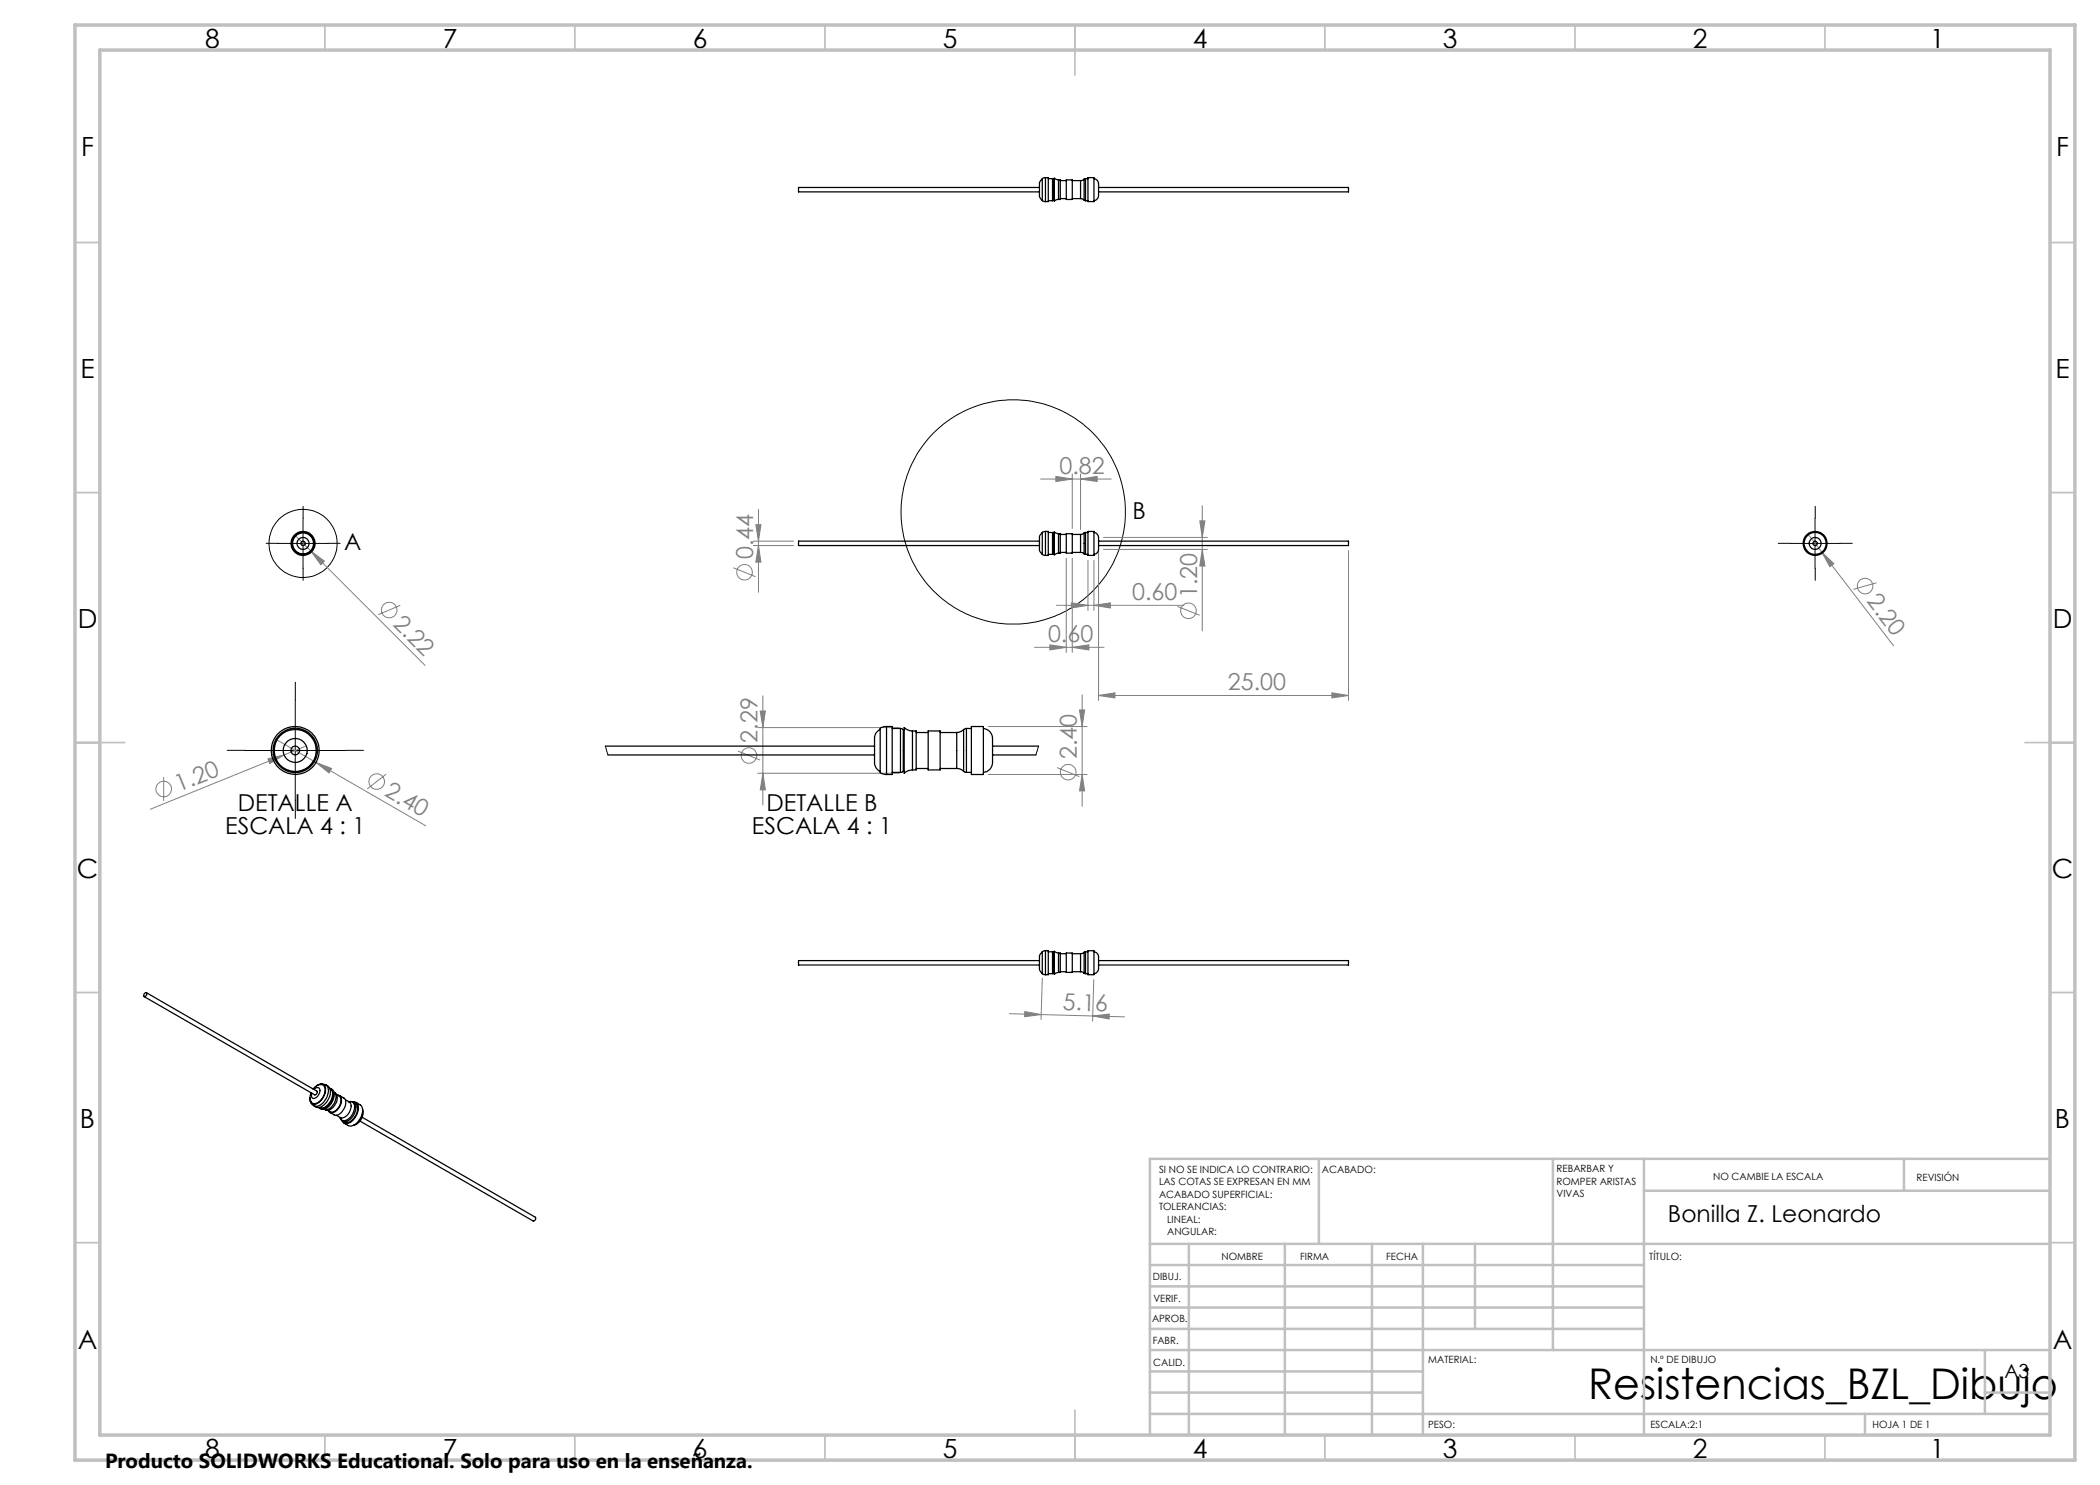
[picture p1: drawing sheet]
<svg xmlns="http://www.w3.org/2000/svg" width="420mm" height="297mm" viewBox="0 0 420 297" stroke-linecap="round" stroke-linejoin="round" font-family="sans-serif">
<g fill="none" stroke="#808080" stroke-width=".2">
<path d="M208.1 95.8h14.1M211.2 95.3l3.3 .5-3.3 .5zM214.5 94.8v10.9M216.1 95.8l3.3-.5v1zM216.1 94.8v11.1M59.1 107.1l3.1 3.1M62.2 110.2l2.7 2-.7 .8zM62.2 110.2l22.8 22.9M146.7 113.6l4.4 1.8M150.7 108.2h8M150.7 109.1h8M151.2 104.9h1l-.5 3.3z"/>
<path d="M151.7 109.1l.5 3.3h-1zM151.7 101.9v16.6M213.3 111.7v18.8M214.5 111.7v18.8M217.6 112.1v10M218.8 112.1v10M219.7 110.1v30M220.7 107.5h20.8M220.7 109.9h20.8M240 104.2h1l-.5 3.3zM240.5 109.9l.5 3.3h-1zM240.5 101.1v25.1"/>
<path d="M269.7 110.1v30M361.7 107l17 22.1M364.3 110.4l2.5 2.3-.8 .6zM375.3 116.6l-4.6 1.3M80 121.1l-4.4 1.8M152.6 139.2v21.8M206.9 129.5h13.9M210 129l3.3 .5-3.3 .5zM211.2 121.1h25.6M214.3 120.6l3.3 .5-3.3 .5zM214.5 129.5l3.3-.5v1zM216.4 139v22.3"/>
<path d="M218.8 121.1l3.3-.5v1zM219.7 139.1l3.3-.5v1zM219.7 139.1h50M235.5 121.3l4.4 1.7M266.4 138.6l3.3 .5-3.3 .5zM32.7 155.4v4.8M53.6 151.8l3.2-.8-2.9 1.7zM54.9 147.7l30.3 17.5M56.8 151l-26.7 10.9M61.3 149.2l-4.5 1.8M63.2 152.5l3.1 1.2-.5 .9zM77.2 154.8l-3.8 3"/>
<path d="M147.6 150.2l4.4 1.8M151.6 145.5h28.2M151.6 154.7h28.2M152 142.2h1.1l-.5 3.3zM152.6 154.7l.5 3.3h-1.1zM197.7 145.3h19.7M197.7 154.9h19.7M211.4 153.5l4.5 1.8M215.9 142h1l-.5 3.3zM216.4 154.9l.5 3.3h-1zM208.5 195.6l-.3 8.3M218.8 195.9l-.3 8.3"/>
<path d="M201.9 202.7l23 .7M205 202.3l3.2 .6-3.3 .4zM218.5 203.2l3.4-.4-.1 1z"/>
<circle cx="148.9" cy="114.4" r="1.55"/>
<circle cx="373" cy="117.2" r="1.55"/>
<circle cx="77.8" cy="122" r="1.57"/>
<circle cx="237.7" cy="122.2" r="1.55"/>
<circle cx="32.7" cy="157.8" r="1.55"/>
<circle cx="75.3" cy="156.3" r="1.55"/>
<circle cx="149.8" cy="151.1" r="1.55"/>
<circle cx="213.6" cy="154.4" r="1.55"/>
</g>
<g fill="none" stroke="#000" stroke-width=".2">
<path d="M55.6 108.7h10M60.6 103.7v10M358 108.7h10M363 103.7v10M49 150.1h20M59.1 140.1v20"/>
<circle cx="60.6" cy="108.7" r="6.8"/>
<circle cx="202.6" cy="102.4" r="22.4"/>
</g>
<path d="M55.6 108.7h-2.4M60.6 103.7v-2.4M60.6 113.7v2.4M65.6 108.7h2.4M358 108.7h-2.4M363 103.7v-2.4M363 113.7v2.4M368 108.7h2.4M49.1 150.1h-3.7M59.1 140.1v-3.7M69.1 150.1h3.6M59.1 160.1v3.6" fill="none" stroke="#000" stroke-width=".2" stroke-dasharray="15.2 1.3 1.3 1.3"/>
<g fill="none" stroke="#c0c0c0" stroke-width=".35">
<path d="M65 5v5M115 5v5M165 5v5M215 5v10M265 5v5M315 5v5M365 5v5M15 48.5h5M410 48.5h5M15 98.5h5M410 98.5h5M15 148.5h10"/>
<path d="M405 148.5h10M15 198.5h5M410 198.5h5M15 248.5h5M410 248.5h5M65 287v5M115 287v5M165 287v5M215 282v10M265 287v5M315 287v5M365 287v5"/>
</g>
<g fill="none" stroke="#c0c0c0" stroke-width=".5">
<path d="M263.8 231.8v17M310.6 231.8v38.2M328.8 231.8v55.2M328.8 238.2h81.2M380.8 231.8v6.4M410 231.8h-180v55.2M230 248.8h180M230 257.3h98.8M230 253h98.8M237.8 248.8v38.2M257 248.8v38.2M274.4 248.8v38.2"/>
<path d="M284.6 248.8v38.2M295 248.8v17M230 265.8h98.8M230 261.5h98.8M230 278.5h54.6M230 274.3h54.6M230 270h180M397 278.5h13M397 270v12.8M230 282.8h180M373 282.8v4.2"/>
</g>
<path d="M15 5h400v287h-400zM20 10h390v277h-390z" fill="none" stroke="#c0c0c0" stroke-width=".7"/>
<g fill="#808080">
<path d="M53.6 151.8l3.2-.8-2.9 1.7z"/>
<path d="M364.3 110.4l2.5 2.3-.8 .6z"/>
<path d="M62.2 110.2l2.7 2-.7 .8z"/>
<path d="M63.2 152.5l3.1 1.2-.5 .9z"/>
<path d="M216.1 95.8l3.3-.5v1zM211.2 95.3l3.3 .5-3.3 .5z"/>
<path d="M210 129l3.3 .5-3.3 .5zM214.5 129.5l3.3-.5v1zM214.3 120.6l3.3 .5-3.3 .5zM218.8 121.1l3.3-.5v1zM219.7 139.1l3.3-.5v1zM266.4 138.6l3.3 .5-3.3 .5z"/>
<path d="M240 104.2h1l-.5 3.3zM240.5 109.9l.5 3.3h-1zM151.2 104.9h1l-.5 3.3zM151.7 109.1l.5 3.3h-1zM152 142.2h1.1l-.5 3.3zM152.6 154.7l.5 3.3h-1.1zM215.9 142h1l-.5 3.3zM216.4 154.9l.5 3.3h-1z"/>
<path d="M205 202.3l3.2 .6-3.3 .4zM218.5 203.2l3.4-.4-.1 1z"/>
</g>
<g fill="none" stroke="#000" stroke-width=".25">
<path d="M207.9 37.5h-48.2v.9h48.2M208.5 35.8l-.4 .3a5.4 5.4 0 0 0-.2 2.9l.1 .5 .5 .5M209.1 35.5l-.3 .1a.46 .46 0 0 0-.4 .2 .46 .46 0 0 0 .1 .5v3.5a.51 .51 0 0 0 .6 .5M209.1 35.5h.6v4.8h-.6M209.1 35.5v4.8M209.7 35.7h.8M210.5 35.7l.3 .1M210.5 35.7v4.4M210.8 35.8l.1 .1M210.8 35.8v4.2M210.9 39.9l-.1 .1M211.7 36l-.8-.4v4.6l.8-.3"/>
<path d="M211.7 36h.4v3.9h-.4M211.7 36v3.9M212.1 39.7h1.2M212.1 36.1h1.2M213.3 36h1.2v3.9h-1.2zM214.5 39.7h1.6M214.5 36.1h1.6M216.1 39.7l.7 .3M216.1 36.1v3.6M216.8 35.8l-.7 .3M216.8 35.8v4.2M217.1 35.7l-.3 .1"/>
<path d="M217.1 35.7v4.4M217.1 35.7h.5M217.6 35.5h1.2v4.8h-1.2zM218.8 35.7a1.52 1.52 0 0 1 .9 2v1.1a1.1 1.1 0 0 1-.9 1.3M219.7 37.5h50v.9h-50M209.7 40.1h.8M210.8 40l-.3 .1M216.8 40l.3 .1M217.1 40.1h.5M207.9 108.2h-48.2v.9h48.2M208.5 106.6l-.6 .7v2.7l.6 .8M209.1 106.3h-.3a.4 .4 0 0 0-.3 .2 .4 .4 0 0 0 0 .4v3.6a.53 .53 0 0 0 .6 .6"/>
<path d="M209.1 106.3h.6v4.8h-.6M209.1 106.3v4.8M209.7 110.9h.8M209.7 106.5h.8M210.5 106.5l.3 .1M210.5 106.5v4.4M210.8 110.8l-.3 .1M210.8 106.6l.1 .1M210.8 106.6v4.2M210.9 110.7l-.1 .1M211.7 106.7l-.8-.3v4.6l.8-.4M211.7 106.7h.4v3.9h-.4"/>
<path d="M211.7 106.7v3.9M212.1 110.5h1.2M212.1 106.9h1.2M213.3 106.7h1.2v3.9h-1.2zM214.5 110.5h1.6M214.5 106.9h1.6M216.1 110.5l.7 .3M216.1 106.9v3.6M216.8 110.8l.3 .1M216.8 106.6l-.7 .3M216.8 106.6v4.2M217.1 106.5l-.3 .1"/>
<path d="M217.1 106.5v4.4M217.1 110.9h.5M217.1 106.5h.5M217.6 106.3h1.2v4.8h-1.2zM218.8 106.5a1.23 1.23 0 0 1 .9 1.6v1.4a1.12 1.12 0 0 1-.9 1.4M219.7 108.2h50v.9h-50M121.1 149.2h53.8M121.6 151h53.3M176 145.9a2.3 2.3 0 0 0-1.1 2.5v2.8a3.8 3.8 0 0 0 .5 2.6l.6 .5M177.3 145.3l-.7 .1-.6 .3v8.4a.72 .72 0 0 0 1 .8h.3M177.3 145.3h1.1v9.6h-1.1M177.3 145.3v9.6"/>
<path d="M178.4 154.5h1.7M178.4 145.7h1.7M180.1 145.7l.6 .2M180.1 145.7v8.8M180.7 154.3l-.6 .2M180.7 145.9l.1 .2M180.7 145.9v8.4M180.8 154.1l-.1 .2M182.5 146.2a2.48 2.48 0 0 1-1.7-.7v9.2a2.48 2.48 0 0 1 1.7-.7M182.5 146.2h.7v7.8h-.7M182.5 146.2v7.8M183.2 153.7h2.4"/>
<path d="M183.2 146.5h2.4M185.6 146.2h2.4v7.8h-2.4zM188 153.7h3.3M188 146.5h3.3M191.3 153.7a1.91 1.91 0 0 1 1.4 .6M191.3 146.5v7.2M192.7 154.3l.6 .2M192.7 145.9l-.4 .4-1 .2M192.7 145.9v8.4M193.3 145.7l-.6 .2M193.3 145.7v8.8M193.3 154.5h1"/>
<path d="M193.3 145.7h1M194.3 145.3h2.4v9.6h-2.4zM196.7 145.7a2.23 2.23 0 0 1 1.8 2.7v2.3a4.7 4.7 0 0 1-.5 3.1 1.83 1.83 0 0 1-1.3 .7M198.5 149.2h9.2M198.5 151h8.7M28.9 198.6l.3-.1a.41 .41 0 0 1 .1 .5 .41 .41 0 0 1-.5 .2zM29.3 198.5l34.1 19.7a.49 .49 0 0 1-.5 .8l-34.1-19.7M207.9 192.1h-48.2v.9h48.2M208.5 190.4l-.4 .3a6.1 6.1 0 0 0-.2 3l.1 .5 .5 .5M209.1 190.1l-.3 .1a.44 .44 0 0 0-.4 .2 .44 .44 0 0 0 .1 .5v3.5a.51 .51 0 0 0 .6 .5M209.1 190.1h.6v4.8h-.6M209.1 190.1v4.8"/>
<path d="M209.7 194.7h.8M209.7 190.4h.8M210.5 190.4l.3 .1M210.5 190.4v4.3M210.8 194.6l-.3 .1M210.8 190.5h.1M210.8 190.5v4.1M210.9 194.6h-.1M211.7 190.6l-.8-.4v4.6l.8-.3M211.7 190.6h.4v3.9h-.4M211.7 190.6v3.9M212.1 194.3h1.2"/>
<path d="M212.1 190.7h1.2M213.3 190.6h1.2v3.9h-1.2zM214.5 194.3h1.6M214.5 190.7h1.6M216.1 194.3l.7 .3M216.1 190.7v3.6M216.8 194.6l.3 .1M216.8 190.5l-.7 .2M216.8 190.5v4.1M217.1 190.4l-.3 .1M217.1 190.4v4.3M217.1 194.7h.5"/>
<path d="M217.1 190.4h.5M217.6 190.1h1.2v4.8h-1.2zM218.8 190.4a1.2 1.2 0 0 1 .9 1.5v1.4a1.13 1.13 0 0 1-.9 1.4M219.7 192.1h50v.9h-50M62.2 218.5l-.2 1.1 .2 .7M62.6 217.8a1.6 1.6 0 0 1 2.1-.7 2.4 2.4 0 0 1-.7 3.1 1.13 1.13 0 0 1-1.8 .1M62.8 217.9a.63 .63 0 0 1 .8-.4 .63 .63 0 0 1 .4 .9 1.42 1.42 0 0 1-1.4 1.3l-.3-.3 .1-.8M63.3 217.2a1.06 1.06 0 0 1 1.4-.3 1.06 1.06 0 0 1 .4 1.4 3 3 0 0 1-2.3 2.6 1.01 1.01 0 0 1-.8-1.4M64 216.8l1.2 .2M65.2 217a1.94 1.94 0 0 1 .3 3.1 2.16 2.16 0 0 1-2.3 1.3l-.4-.2M65.2 217a2.33 2.33 0 0 1-.3 3.2 1.81 1.81 0 0 1-2.1 1M66 217.7l.1 .1"/>
<path d="M66 217.7a1.24 1.24 0 0 1 .7 1.9 2.62 2.62 0 0 1-2.4 2.3l-.5-.4M66.1 217.8a1.88 1.88 0 0 1 .2 2.5l-.5 .7-1 .6M66.1 217.8a2 2 0 0 1-.2 2.8 1.65 1.65 0 0 1-2 1M66.6 218.6a2.83 2.83 0 0 1-1.6 2.9M67.4 219a1.33 1.33 0 0 1 .6 2 1.78 1.78 0 0 1-2 1.4l-.4-.3M67.5 219h.1a.87 .87 0 0 1 .7 1.2 2.54 2.54 0 0 1-2.1 2.4l-.5-.5M67.9 219.1l.9 .5a1.7 1.7 0 0 1-.2 2.4 1.41 1.41 0 0 1-1.8 1l-.8-.5M69.1 220l.8 .4M62.1 220.3l.2 .4 .5 .5M63.8 221.5l.1 .1M63.9 221.6h.9M64.8 221.8a1.46 1.46 0 0 0 1.9-.9 1.85 1.85 0 0 0 .1-2.4 1.29 1.29 0 0 1 .5 1.9 2.11 2.11 0 0 1-2.2 1.6l-.2-.1"/>
<path d="M67.3 223.1l.8 .4M68.1 223.5h.1M68.1 223.6l.4 .6M68.5 224.3h.1M69.9 220.4a2.03 2.03 0 0 1-.8 2.9 .95 .95 0 0 1-1 .2M69.9 220.4h.1M70.6 220.4a1.01 1.01 0 0 1 1.1 1.4 3.4 3.4 0 0 1-2.5 3l-.5-.2-.3-.4M70.7 220.4l-.4-.1-.5 .1a.96 .96 0 0 1 1 .3 .96 .96 0 0 1 .1 1 2.77 2.77 0 0 1-2.2 2.5l-.4-.3-.3-.4M70.7 220.4a1.46 1.46 0 0 1 .7 2.2 2.32 2.32 0 0 1-2.5 1.9l-.4-.2M70.7 220.4a1.63 1.63 0 0 1 .2 2.2 2.09 2.09 0 0 1-2.4 1.7M71.2 220.5a1.74 1.74 0 0 1 1.2 2.5 2.68 2.68 0 0 1-2.6 2.2l-1-.6M72.4 223.4l34.7 20a.49 .49 0 0 1-.5 .8l-34.6-20"/>
<path d="M72.5 221.8a2.58 2.58 0 0 1-1.9 3.3"/>
<circle cx="60.6" cy="108.7" r="2.22"/>
<circle cx="60.6" cy="108.7" r="1.2"/>
<circle cx="60.6" cy="108.7" r="2.12"/>
<circle cx="60.6" cy="108.7" r="2.41"/>
<circle cx="60.6" cy="108.7" r=".44"/>
<circle cx="363" cy="108.7" r="2.4"/>
<circle cx="363" cy="108.7" r="1.2"/>
<circle cx="363" cy="108.7" r=".44"/>
<circle cx="363" cy="108.7" r="2.21"/>
<circle cx="59" cy="150.1" r="4.4"/>
<circle cx="59" cy="150.1" r="4.2"/>
<circle cx="59.1" cy="150.1" r="4.8"/>
<circle cx="59.1" cy="150.1" r=".87"/>
<circle cx="59.1" cy="150.1" r="2.4"/>
</g>
<path d="M121.1 149.2l.5 1.8M207.7 149.2l-.5 1.8" fill="none" stroke="#000" stroke-width=".2"/>
<text font-size="8.5" x="317.6" y="279.7">Resistencias_BZL_Dibujo</text>
<g font-size="5.3">
<text x="41" y="9.5">8</text>
<text x="88.5" y="9.5">7</text>
<text x="138.5" y="9.5">6</text>
<text x="188.5" y="9.5">5</text>
<text x="238.5" y="9.5">4</text>
<text x="288.5" y="9.5">3</text>
<text x="338.5" y="9.5">2</text>
<text x="386" y="9.5">1</text>
<text x="16.2" y="31.3">F</text>
<text x="411.2" y="31.3">F</text>
<text x="16.1" y="75.5">E</text>
<text x="411.1" y="75.5">E</text>
<text x="15.5" y="125.5">D</text>
<text x="410.5" y="125.5">D</text>
<text x="15.4" y="175.5">C</text>
<text x="410.4" y="175.5">C</text>
<text x="16" y="225.5">B</text>
<text x="411" y="225.5">B</text>
<text x="15.5" y="269.8">A</text>
<text x="410.5" y="269.8">A</text>
<text x="41" y="291.5">8</text>
<text x="88.5" y="291.5">7</text>
<text x="138.5" y="291.5">6</text>
<text x="188.5" y="291.5">5</text>
<text x="238.5" y="291.5">4</text>
<text x="288.5" y="291.5">3</text>
<text x="338.5" y="291.5">2</text>
<text x="386" y="291.5">1</text>
</g>
<g font-size="4.7" fill="#808080">
<text x="211.9" y="94.8">0.82</text>
<text x="150.6" y="111.9" transform="rotate(-90 150.6 111.9)">0.44</text>
<text x="239.4" y="119.6" transform="rotate(-90 239.4 119.6)">1.20</text>
<text x="78.5" y="125" transform="rotate(45 78.5 125)">2.22</text>
<text x="226.4" y="120.1">0.60</text>
<text x="373.2" y="120.3" transform="rotate(53 373.2 120.3)">2.20</text>
<text x="209.6" y="128.4">0.60</text>
<text x="245.6" y="138.1">25.00</text>
<text x="151.5" y="148.5" transform="rotate(-90 151.5 148.5)">2.29</text>
<text x="215.4" y="151.8" transform="rotate(-90 215.4 151.8)">2.40</text>
<text x="35.8" y="158.4" transform="rotate(-22 35.8 158.4)">1.20</text>
<text x="76.7" y="159.1" transform="rotate(30 76.7 159.1)">2.40</text>
<text x="212.5" y="202" transform="rotate(2 212.5 202)">5.16</text>
</g>
<g font-size="4.7">
<text x="226.5" y="103.8">B</text>
<text x="68.8" y="110.1">A</text>
<text x="45" y="166.8">ESCALA 4 : 1</text>
<text x="47.6" y="162.2">DETALLE A</text>
<text x="150.4" y="166.8">ESCALA 4 : 1</text>
<text x="153.3" y="162.2">DETALLE B</text>
<text x="333.6" y="244.5">Bonilla Z. Leonardo</text>
</g>
<text font-size="4.1" x="21" y="293.7">Producto SOLIDWORKS Educational. Solo para uso en la enseñanza.</text>
<text font-size="3.9" x="400.9" y="275.5">A3</text>
<g font-size="2">
<text x="231.8" y="234.6">SI NO SE INDICA LO CONTRARIO:</text>
<text x="231.8" y="237.1">LAS COTAS SE EXPRESAN EN MM</text>
<text x="231.8" y="239.6">ACABADO SUPERFICIAL:</text>
<text x="264.4" y="234.6">ACABADO:</text>
<text x="311.3" y="234.5">REBARBAR Y</text>
<text x="311.3" y="237">ROMPER ARISTAS</text>
<text x="311.3" y="239.5">VIVAS</text>
<text x="342.6" y="236">NO CAMBIE LA ESCALA</text>
<text x="383.3" y="236.2">REVISIÓN</text>
<text x="231.8" y="242.1">TOLERANCIAS:</text>
<text x="233.4" y="244.6">LINEAL:</text>
<text x="233.4" y="247.1">ANGULAR:</text>
<text x="244.3" y="252">NOMBRE</text>
<text x="260" y="251.9">FIRMA</text>
<text x="277.2" y="251.9">FECHA</text>
<text x="329.9" y="251.9">TÍTULO:</text>
<text x="230.6" y="256.1">DIBUJ.</text>
<text x="230.7" y="260.3">VERIF.</text>
<text x="230.4" y="264.4">APROB.</text>
<text x="230.5" y="268.8">FABR.</text>
<text x="230.7" y="273.1">CALID.</text>
<text x="285.6" y="272.5">MATERIAL:</text>
<text x="330.1" y="272.5">N.º DE DIBUJO</text>
<text x="285.6" y="285.5">PESO:</text>
<text x="330.1" y="285.6">ESCALA:2:1</text>
<text x="374.5" y="285.6">HOJA 1 DE 1</text>
</g>
</svg>
